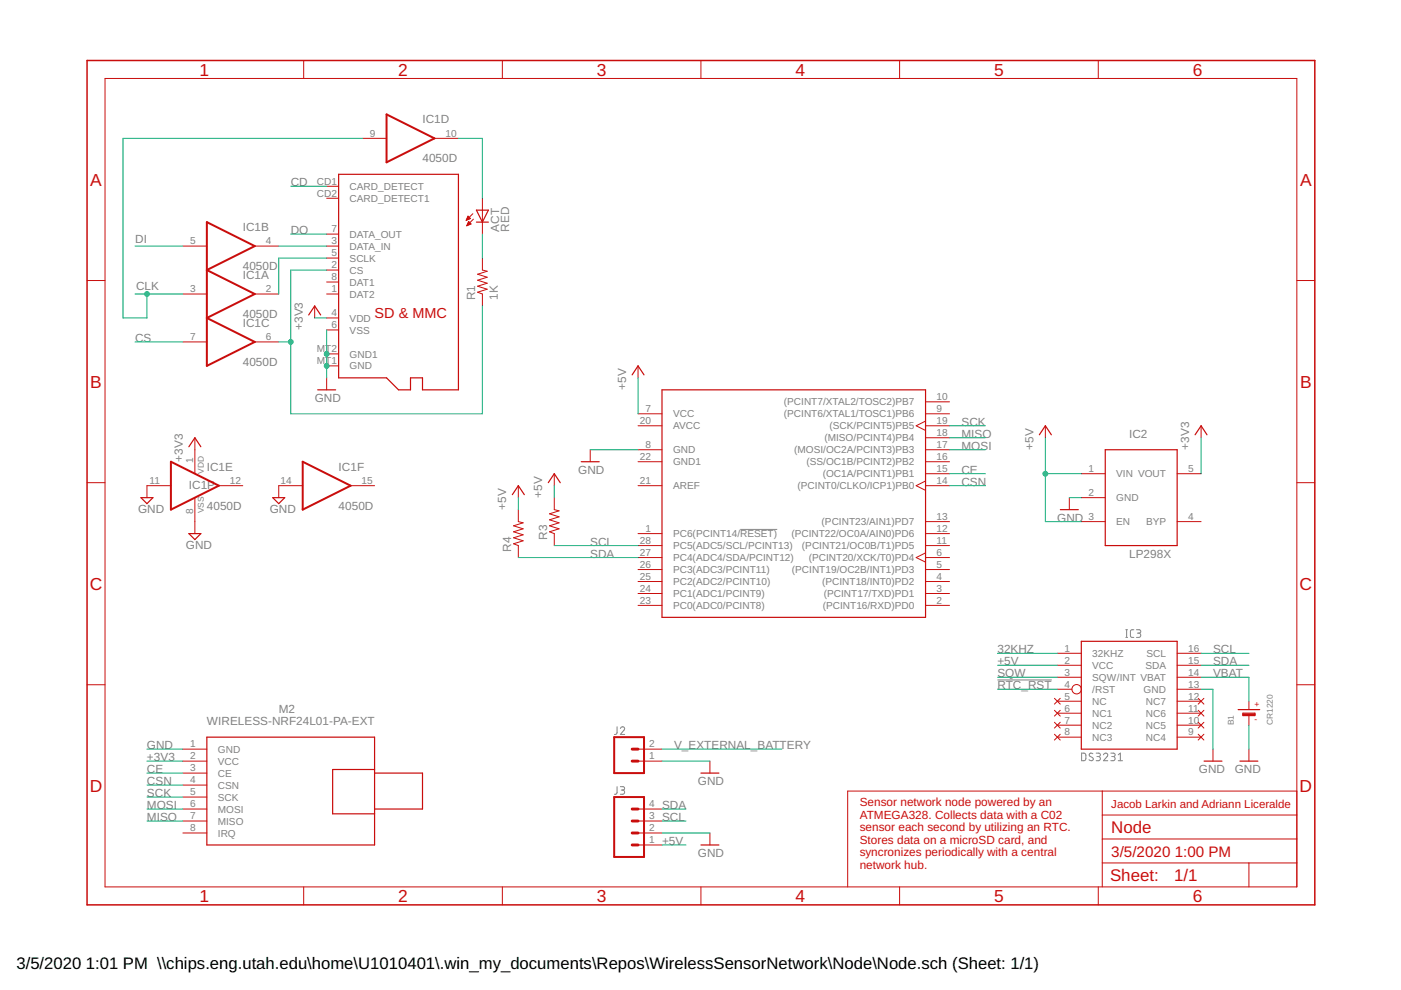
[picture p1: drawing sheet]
<svg xmlns="http://www.w3.org/2000/svg" width="297mm" height="210mm" viewBox="0 0 297 210" stroke-linecap="round" stroke-linejoin="round" font-family="sans-serif">
<g fill="none" stroke="#808080" stroke-width=".21">
<path d="M157 112.2h7.8M238.7 135.1h.4M238.7 133.5h.4M238.9 133.5v1.6M240.4 133.5h-.5l-.2 .4v1l.2 .2h.5M241 133.5h.5a.36 .36 0 0 1 .4 .4 .36 .36 0 0 1-.4 .3h-.3M241.4 134.2a.46 .46 0 0 1 .5 .5 .46 .46 0 0 1-.5 .4h-.4M130.8 154.1v1.4l-.5 .2M131.5 154.5a.44 .44 0 0 1 .7-.4 .44 .44 0 0 1 .1 .7l-.8 .9h.9M211.5 144.2h11.5M229.3 159.7h.7l.2 .3v.8l-.2 .5h-.7zM231.7 159.8a.42 .42 0 0 0-.6-.1 .42 .42 0 0 0-.1 .6l.6 .3a.38 .38 0 0 1 .1 .5 .38 .38 0 0 1-.5 .2l-.3-.2"/>
<path d="M232.4 159.7h.5a.36 .36 0 0 1 .4 .3 .36 .36 0 0 1-.4 .4h-.3M235.5 159.7h.6a.36 .36 0 0 1 .3 .3 .36 .36 0 0 1-.3 .4h-.4M130.8 166.8v1.4l-.5 .2M131.5 166.8h.6a.36 .36 0 0 1 .3 .4 .36 .36 0 0 1-.3 .3h-.4M132 167.5a.44 .44 0 0 1 .4 .5 .44 .44 0 0 1-.4 .4h-.5M232.9 160.4a.44 .44 0 0 1 .4 .4 .44 .44 0 0 1-.4 .5h-.5M234 160a.45 .45 0 0 1 .6-.3 .45 .45 0 0 1 .1 .7l-.7 .9h.9M236 160.4a.44 .44 0 0 1 .4 .4 .44 .44 0 0 1-.4 .5h-.5M237.1 161.3h.9M237.1 160l.4-.3v1.6"/>
</g>
<g fill="none" stroke="#c90d0c" stroke-width=".21">
<path d="M22.3 16.6h252.7v171.4h-252.7zM64.4 12.8v3.8M106.5 12.8v3.8M148.6 12.8v3.8M190.7 12.8v3.8M232.9 12.8v3.8M69.3 39.5h2.5M76.9 29.3h5.1M92.1 29.3h5.1M18.5 59.5h3.8M38.8 52.2h5.1M54 52.2h5.1"/>
<path d="M69.3 52.2h2.5M69.3 57.3h2.5M69.3 54.7h2.5M69.3 49.6h2.5M69.3 59.8h2.5M69.3 42h2.5M98.9 46.7h.1M98.9 46.5h.4M99 46.4h.6M99 47.9h.1M99 46.3h.7M99 47.8h.3"/>
<path d="M99.1 46.2h.5M99.1 47.6h.4M99.1 46.1h.3M99.1 47.5h.7M99.2 45.9h.1M99.2 47.4h.6M99.2 45.8l.5 .5-.9 .4zM99.2 47.3h.4M99.3 47.1h.2M99.3 47h.1M99.4 47l.5 .5-.9 .4zM100.2 45.3l-1.4 1.4"/>
<path d="M100.4 46.5l-1.4 1.4M102.3 42v7.6M102.3 54.7v2.6l1 .2-2 .6 2 .7-2 .6 2 .6-2 .7 2 .6-2 .7 1 .3v2.6M275 59.5h3.8M38.8 62.3h5.1M38.8 72.5h5.1M54 62.3h5.1M54 72.5h5.1M66.7 64.9v2.5M69.3 62.3h2.5M69.3 70h2.5M69.3 67.4h2.5"/>
<path d="M69.3 77.6h2.5M69.3 75h2.5M135.3 77.6v2.5M41.3 92.8v7.6M69.3 80.1v2.6M125.1 95.4v2.5M135.3 87.7h5.1M135.3 90.3h5.1M135.3 95.4h5.1M135.3 97.9h5.1M196.2 87.7h5.1M196.2 90.3h5.1"/>
<path d="M196.2 95.4h5.1M196.2 97.9h5.1M196.2 85.2h5.1M196.2 92.8h5.1M196.2 89.3l-2 1 2 1M221.6 90.3v2.5M254.7 90.3v2.5M18.5 102.3h3.8M36.2 103h-5v2.5M41.3 105.5v7.6M46.4 103h5.1M64.2 103h-5.1v2.5"/>
<path d="M74.3 103h5.1M109.9 108.1v2.5l1 .2-2 .7 2 .6-2 .7 2 .6-2 .6 2 .7-2 .6 1 .4v2.5M109.9 103v2.5M117.5 105.5v2.6l1 .2-2 .6 2 .7-2 .6 2 .6-2 .7 2 .6-2 .7 1 .3v2.6M117.5 100.4v2.6M135.3 113.1h5.1M135.3 115.7h5.1M135.3 118.2h5.1M135.3 103h5.1M196.2 113.1h5.1M196.2 115.7h5.1M196.2 118.2h5.1"/>
<path d="M196.2 103h5.1M196.2 117.2l-2 1 2 1M196.2 110.6h5.1M196.2 102l-2 1 2 1M196.2 100.4h5.1M226.7 105.5v2.6M229.3 110.6h5M229.3 100.4h5M229.3 105.5h5M249.6 110.6h5.1M249.6 100.4h5.1M275 102.3h3.8"/>
<path d="M135.3 120.8h5.1M135.3 123.3h5.1M135.3 125.8h5.1M135.3 128.4h5.1M196.2 120.8h5.1M196.2 123.3h5.1M196.2 125.8h5.1M196.2 128.4h5.1M224.2 138.5h5.1M249.6 138.5h5.1M18.5 145.2h3.8M38.8 158.8h5.1"/>
<path d="M135.3 158.8h5.1M223.6 148.1l1.2 1.2M223.6 150.6l1.2 1.2M223.6 153.1l1.2 1.3M223.6 155.7l1.2 1.2M224.2 141.1h5.1M224.2 146.1h3.1M224.2 143.6h5.1M224.2 148.7h5.1M224.2 151.2h5.1M224.2 153.8h5.1M224.2 156.3h5.1"/>
<path d="M224.8 148.1l-1.2 1.2M224.8 150.6l-1.2 1.2M224.8 153.1l-1.2 1.3M224.8 155.7l-1.2 1.2M249.6 141.1h5.1M249.6 146.1h5.1M249.6 143.6h5.1M249.6 148.7h5.1M249.6 151.2h5.1M249.6 153.8h5.1M249.6 156.3h5.1M254 155.7l1.2 1.2"/>
<path d="M254 153.1l1.2 1.3M254 150.6l1.2 1.2M254 148.1l1.2 1.2M255.2 155.7l-1.2 1.2M255.2 153.1l-1.2 1.3M255.2 150.6l-1.2 1.2M255.2 148.1l-1.2 1.2M257.2 158.8v2.6M264.8 148.7v1.6M264.8 151.8v2M264.8 158.8v2.6M275 145.2h3.8"/>
<path d="M38.8 161.4h5.1M38.8 176.6h5.1M38.8 174.1h5.1M38.8 171.5h5.1M38.8 163.9h5.1M38.8 166.5h5.1M38.8 169h5.1M135.3 161.4h5.1M135.3 179.2h5.1M135.3 176.6h5.1M135.3 174.1h5.1M135.3 171.5h5.1"/>
<path d="M150.5 161.4v2.5M150.5 176.6v2.6M233.7 167.7v20.3M233.7 177.9h41.3M233.7 172.8h41.3M275 167.7h-95.3v20.3M64.4 188v3.9M106.5 188v3.9M148.6 188v3.9M190.7 188v3.9M232.9 188v3.9M233.7 183h41.3"/>
<path d="M264.8 183v5"/>
<circle cx="228.3" cy="146.1" r=".99"/>
</g>
<path d="M18.5 12.8h260.3v179.1h-260.3z" fill="none" stroke="#c90d0c" stroke-width=".32"/>
<g fill="none" stroke="#c90d0c" stroke-width=".25">
<path d="M71.8 37h25.4v45.7h-7.6v-2.6h-2.6v2.6h-2.5l-2.5-2.6h-10.2zM101 44.6h2.5l-1.2 2.5zM101 47.1h2.5M65.4 66.8l1.3-1.9 1.3 1.9M134 79.5l1.3-1.9 1.2 1.9M40 94.7l1.3-1.9 1.3 1.9M67.4 82.7h3.8M123.2 97.9h3.8M140.4 82.7h55.8v48.2h-55.8zM220.4 92.2l1.2-1.9 1.3 1.9M234.3 95.4h15.3v20.3h-15.3zM253.4 92.2l1.3-1.9 1.2 1.9"/>
<path d="M29.9 105.5h2.5l-1.2 1.3zM40 113.1h2.6l-1.3 1.3zM57.8 105.5h2.6l-1.3 1.3zM108.6 104.9l1.3-1.9 1.3 1.9M116.2 102.3l1.3-1.9 1.3 1.9M224.8 108.1h3.8M229.3 136h20.3v22.8h-20.3zM43.9 156.3h35.5v22.9h-35.5zM262.5 150.5h4.6M263.5 151.2h2.6v.5h-2.6zM263.5 151.5h2.6M79.4 163.9h10.2v7.6h-10.2"/>
<path d="M79.4 163.2h-8.9v9.4h8.9M148.6 179.2h3.8M148.6 163.9h3.8M255.3 161.4h3.8M262.9 161.4h3.8"/>
</g>
<path d="M82 24.3l10.1 5-10.1 5.1zM43.9 47.1l10.1 5.1-10.1 5.1 10.1 5-10.1 5.1 10.1 5.1-10.1 5.1zM36.2 97.9l10.2 5.1-10.2 5.1zM64.2 97.9l10.1 5.1-10.1 5.1zM130.2 156.3h6.3v7.6h-6.3zM130.2 169h6.3v12.7h-6.3z" fill="none" stroke="#c90d0c" stroke-width=".42"/>
<path d="M134 158.8h1.3M134 161.4h1.3M134 174.1h1.3M134 176.6h1.3M134 179.2h1.3M134 171.5h1.3" fill="none" stroke="#c90d0c" stroke-width=".61"/>
<g fill="none" stroke="#0dab76" stroke-width=".21">
<path d="M61.6 39.5h7.7M76.9 29.3h-50.8v38.1h5.1v-5.1M97.2 29.3h5.1v12.7M28.6 52.2h10.2M59.1 52.2h10.2M61.6 49.6h7.7M69.3 57.3h-7.7v30.4h40.7v-22.8M69.3 54.7h-10.2v7.6M102.3 49.6v5.1M28.6 72.5h10.2M28.6 62.3h10.2M59.1 72.5h2.5"/>
<path d="M66.7 67.4h2.6M69.3 70v10.1M125.1 95.4h10.2M135.3 80.1v7.6M201.3 92.8h7.6M201.3 95.4h7.6M201.3 90.3h7.6M221.6 92.8v17.8h7.7M254.7 92.8v7.6M109.9 105.5v2.6M109.9 118.2h25.4M117.5 103v2.5"/>
<path d="M117.5 115.7h17.8M201.3 100.4h7.6M201.3 103h7.6M221.6 100.4h7.7M226.7 105.5h2.6M211.5 138.5h12.7M254.7 138.5h10.1M31.2 158.8h7.6M140.4 158.8h25.4M211.5 146.1h12.7M211.5 141.1h12.7M211.5 143.6h12.7"/>
<path d="M254.7 143.6h10.1v5.1M254.7 146.1h2.5v12.7M254.7 141.1h10.1M264.8 153.8v5M31.2 174.1h7.6M31.2 161.4h7.6M31.2 171.5h7.6M31.2 169h7.6M31.2 163.9h7.6M31.2 166.5h7.6M140.4 174.1h5M140.4 176.6h10.1"/>
<path d="M140.4 161.4h10.1M140.4 171.5h5M140.4 179.2h5"/>
</g>
<g fill="#0dab76" stroke="#0dab76" stroke-width=".21">
<circle cx="69.3" cy="75" r=".51"/>
<circle cx="69.3" cy="77.6" r=".51"/>
<circle cx="221.6" cy="100.4" r=".51"/>
<circle cx="61.6" cy="72.5" r=".51"/>
<circle cx="31.2" cy="62.3" r=".51"/>
</g>
<g font-size="3.7" fill="#c90d0c">
<text x="42.3" y="16">1</text>
<text x="84.4" y="16">2</text>
<text x="126.5" y="16">3</text>
<text x="168.7" y="16">4</text>
<text x="210.8" y="16">5</text>
<text x="252.9" y="16">6</text>
<text x="19.1" y="39.4">A</text>
<text x="275.6" y="39.4">A</text>
<text x="19.1" y="82.2">B</text>
<text x="275.6" y="82.2">B</text>
<text x="19" y="125.1">C</text>
<text x="275.5" y="125.1">C</text>
<text x="19" y="167.9">D</text>
<text x="275.5" y="167.9">D</text>
<text x="42.3" y="191.2">1</text>
<text x="84.4" y="191.2">2</text>
<text x="126.5" y="191.2">3</text>
<text x="168.7" y="191.2">4</text>
<text x="210.8" y="191.2">5</text>
<text x="252.9" y="191.2">6</text>
</g>
<g font-size="3.6" fill="#c90d0c">
<text x="235.6" y="176.6">Node</text>
<text x="235.3" y="186.9">Sheet:</text>
<text x="248.9" y="186.8">1/1</text>
</g>
<g font-size="3.5">
<text x="3.5" y="205.4">3/5/2020</text>
<text x="18.2" y="205.4">1:01 PM \\chips.eng.utah.edu\home\U1010401\.win_my_documents\Repos\WirelessSensorNetwork\Node\Node.sch (Sheet: 1/1)</text>
</g>
<g font-size="3.2" fill="#c90d0c">
<text x="235.6" y="181.7">3/5/2020</text>
<text x="249.1" y="181.7">1:00 PM</text>
</g>
<text font-size="3.1" fill="#c90d0c" x="79.4" y="67.4">SD &amp; MMC</text>
<g font-size="2.5" fill="#808080">
<text x="89.6" y="26.2">IC1D</text>
<text x="89.6" y="34.4">4050D</text>
<text x="61.6" y="39.5">CD</text>
<text x="28.7" y="51.4">DI</text>
<text x="51.5" y="49">IC1B</text>
<text x="61.6" y="49.6">DO</text>
<text x="105.8" y="49.1" transform="rotate(-90 105.8 49.1)">ACT</text>
<text x="108" y="49.1" transform="rotate(-90 108 49.1)">RED</text>
<text x="51.5" y="57.3">4050D</text>
<text x="51.5" y="59.2">IC1A</text>
<text x="28.8" y="61.6">CLK</text>
<text x="100.8" y="63.6" transform="rotate(-90 100.8 63.6)">R1</text>
<text x="105.6" y="63.6" transform="rotate(-90 105.6 63.6)">1K</text>
<text x="51.5" y="67.4">4050D</text>
<text x="51.5" y="69.3">IC1C</text>
<text x="64.2" y="70" transform="rotate(-90 64.2 70)">+3V3</text>
<text x="28.6" y="72.5">CS</text>
<text x="51.5" y="77.6">4050D</text>
<text x="132.7" y="82.7" transform="rotate(-90 132.7 82.7)">+5V</text>
<text x="66.7" y="85.2">GND</text>
<text x="203.9" y="92.8">MISO</text>
<text x="203.9" y="95.4">MOSI</text>
<text x="203.9" y="90.3">SCK</text>
<text x="219.1" y="95.4" transform="rotate(-90 219.1 95.4)">+5V</text>
<text x="239.4" y="92.8">IC2</text>
<text x="252.1" y="95.4" transform="rotate(-90 252.1 95.4)">+3V3</text>
<text x="38.8" y="97.9" transform="rotate(-90 38.8 97.9)">+3V3</text>
<text x="43.9" y="99.8">IC1E</text>
<text x="71.8" y="99.8">IC1F</text>
<text x="122.6" y="100.4">GND</text>
<text x="203.9" y="100.4">CE</text>
<text x="40.1" y="103.6">IC1P</text>
<text x="115" y="105.5" transform="rotate(-90 115 105.5)">+5V</text>
<text x="203.9" y="103">CSN</text>
<text x="29.3" y="108.7">GND</text>
<text x="43.9" y="108">4050D</text>
<text x="57.2" y="108.7">GND</text>
<text x="71.8" y="108">4050D</text>
<text x="107.4" y="108" transform="rotate(-90 107.4 108)">+5V</text>
<text x="224.2" y="110.6">GND</text>
<text x="39.4" y="116.3">GND</text>
<text x="108.4" y="116.9" transform="rotate(-90 108.4 116.9)">R4</text>
<text x="116" y="114.4" transform="rotate(-90 116 114.4)">R3</text>
<text x="125.1" y="118.2">SDA</text>
<text x="125.1" y="115.7">SCL</text>
<text x="239.4" y="118.2">LP298X</text>
<text x="211.5" y="141.1">+5V</text>
<text x="211.5" y="138.5">32KHZ</text>
<text x="211.5" y="143.6">SQW</text>
<text x="257.2" y="141.1">SDA</text>
<text x="257.2" y="138.5">SCL</text>
<text x="257.2" y="143.6">VBAT</text>
<text x="211.5" y="146.1">RTC_RST</text>
<text x="43.9" y="153.8">WIRELESS-NRF24L01-PA-EXT</text>
<text x="59.1" y="151.2">M2</text>
<text x="31.2" y="158.8">GND</text>
<text x="31.2" y="161.4">+3V3</text>
<text x="142.9" y="158.8">V_EXTERNAL_BATTERY</text>
<text x="31.2" y="163.9">CE</text>
<text x="31.2" y="166.5">CSN</text>
<text x="148" y="166.5">GND</text>
<text x="254.2" y="163.9">GND</text>
<text x="261.8" y="163.9">GND</text>
<text x="31.2" y="171.5">MOSI</text>
<text x="31.2" y="169">SCK</text>
<text x="140.4" y="171.5">SDA</text>
<text x="31.2" y="174.1">MISO</text>
<text x="140.4" y="179.2">+5V</text>
<text x="140.4" y="174.1">SCL</text>
<text x="148" y="181.7">GND</text>
</g>
<g font-size="2.5" fill="#c90d0c">
<text x="182.3" y="170.9">Sensor network node powered by an</text>
<text x="182.3" y="173.6">ATMEGA328. Collects data with a C02</text>
<text x="182.3" y="176.2">sensor each second by utilizing an RTC.</text>
<text x="182.3" y="178.9">Stores data on a microSD card, and</text>
<text x="182.3" y="181.6">syncronizes periodically with a central</text>
<text x="182.3" y="184.2">network hub.</text>
</g>
<text font-size="2.4" fill="#c90d0c" x="235.6" y="171.3">Jacob Larkin and Adriann Liceralde</text>
<g font-size="2.1" fill="#808080">
<text x="78.4" y="29">9</text>
<text x="94.5" y="29">10</text>
<text x="67.2" y="39.1">CD1</text>
<text x="67.2" y="41.7">CD2</text>
<text x="74.1" y="40.2">CARD_DETECT</text>
<text x="74.1" y="42.8">CARD_DETECT1</text>
<text x="40.3" y="51.8">5</text>
<text x="56.4" y="51.8">4</text>
<text x="70.3" y="51.8">3</text>
<text x="70.3" y="49.3">7</text>
<text x="74.1" y="52.9">DATA_IN</text>
<text x="74.1" y="50.4">DATA_OUT</text>
<text x="70.3" y="56.9">2</text>
<text x="70.3" y="54.4">5</text>
<text x="70.3" y="59.4">8</text>
<text x="74.1" y="58">CS</text>
<text x="74.1" y="55.5">SCLK</text>
<text x="40.3" y="62">3</text>
<text x="56.4" y="62">2</text>
<text x="70.3" y="62">1</text>
<text x="74.1" y="60.6">DAT1</text>
<text x="74.1" y="63.1">DAT2</text>
<text x="70.3" y="69.6">6</text>
<text x="70.3" y="67.1">4</text>
<text x="74.1" y="70.7">VSS</text>
<text x="74.1" y="68.2">VDD</text>
<text x="40.3" y="72.1">7</text>
<text x="56.4" y="72.1">6</text>
<text x="67.2" y="77.2">MT1</text>
<text x="67.2" y="74.7">MT2</text>
<text x="74.1" y="75.8">GND1</text>
<text x="74.1" y="78.3">GND</text>
<text x="135.7" y="89.9">20</text>
<text x="136.8" y="87.4">7</text>
<text x="142.7" y="88.5">VCC</text>
<text x="166.2" y="88.5">(PCINT6/XTAL1/TOSC1)PB6</text>
<text x="166.2" y="86">(PCINT7/XTAL2/TOSC2)PB7</text>
<text x="198.6" y="87.4">9</text>
<text x="198.6" y="84.8">10</text>
<text x="198.6" y="89.9">19</text>
<text x="136.8" y="95">8</text>
<text x="142.7" y="91">AVCC</text>
<text x="174.8" y="93.6">(MISO/PCINT4)PB4</text>
<text x="175.9" y="91">(SCK/PCINT5)PB5</text>
<text x="198.6" y="95">17</text>
<text x="198.6" y="92.5">18</text>
<text x="41" y="98.1" transform="rotate(-90 41 98.1)">1</text>
<text x="135.7" y="97.5">22</text>
<text x="142.7" y="96.1">GND</text>
<text x="142.7" y="98.7">GND1</text>
<text x="168.4" y="96.1">(MOSI/OC2A/PCINT3)PB3</text>
<text x="171" y="98.7">(SS/OC1B/PCINT2)PB2</text>
<text x="174.4" y="101.2">(OC1A/PCINT1)PB1</text>
<text x="198.6" y="100.1">15</text>
<text x="198.6" y="97.5">16</text>
<text x="230.8" y="100.1">1</text>
<text x="236.7" y="101.2">VIN VOUT</text>
<text x="251.9" y="100.1">5</text>
<text x="31.7" y="102.6">11</text>
<text x="48.7" y="102.6">12</text>
<text x="59.5" y="102.6">14</text>
<text x="76.7" y="102.6">15</text>
<text x="135.7" y="102.6">21</text>
<text x="142.7" y="103.7">AREF</text>
<text x="169.1" y="103.7">(PCINT0/CLKO/ICP1)PB0</text>
<text x="198.6" y="102.6">14</text>
<text x="230.8" y="105.2">2</text>
<text x="236.7" y="106.3">GND</text>
<text x="41" y="109" transform="rotate(-90 41 109)">8</text>
<text x="136.8" y="112.8">1</text>
<text x="142.7" y="113.9">PC6(PCINT14/RESET)</text>
<text x="167.8" y="113.9">(PCINT22/OC0A/AIN0)PD6</text>
<text x="174.2" y="111.4">(PCINT23/AIN1)PD7</text>
<text x="198.6" y="112.8">12</text>
<text x="198.6" y="110.2">13</text>
<text x="230.8" y="110.2">3</text>
<text x="236.7" y="111.4">EN</text>
<text x="243" y="111.4">BYP</text>
<text x="251.9" y="110.2">4</text>
<text x="135.7" y="115.3">28</text>
<text x="135.7" y="117.9">27</text>
<text x="142.7" y="116.4">PC5(ADC5/SCL/PCINT13)</text>
<text x="142.7" y="119">PC4(ADC4/SDA/PCINT12)</text>
<text x="170" y="116.4">(PCINT21/OC0B/T1)PD5</text>
<text x="171.5" y="119">(PCINT20/XCK/T0)PD4</text>
<text x="198.6" y="117.9">6</text>
<text x="198.6" y="115.3">11</text>
<text x="135.7" y="120.4">26</text>
<text x="135.7" y="122.9">25</text>
<text x="135.7" y="125.5">24</text>
<text x="142.7" y="121.5">PC3(ADC3/PCINT11)</text>
<text x="142.7" y="124">PC2(ADC2/PCINT10)</text>
<text x="167.9" y="121.5">(PCINT19/OC2B/INT1)PD3</text>
<text x="174.3" y="124">(PCINT18/INT0)PD2</text>
<text x="198.6" y="125.5">3</text>
<text x="198.6" y="122.9">4</text>
<text x="198.6" y="120.4">5</text>
<text x="135.7" y="128">23</text>
<text x="142.7" y="126.6">PC1(ADC1/PCINT9)</text>
<text x="142.7" y="129.1">PC0(ADC0/PCINT8)</text>
<text x="174.4" y="129.1">(PCINT16/RXD)PD0</text>
<text x="174.7" y="126.6">(PCINT17/TXD)PD1</text>
<text x="198.6" y="128">2</text>
<text x="225.7" y="138.2">1</text>
<text x="225.7" y="143.2">3</text>
<text x="225.7" y="140.7">2</text>
<text x="231.6" y="139.3">32KHZ</text>
<text x="231.6" y="141.8">VCC</text>
<text x="242.8" y="141.8">SDA</text>
<text x="243.1" y="139.3">SCL</text>
<text x="251.9" y="138.2">16</text>
<text x="251.9" y="140.7">15</text>
<text x="251.9" y="143.2">14</text>
<text x="225.7" y="145.8">4</text>
<text x="225.7" y="148.3">5</text>
<text x="231.6" y="146.9">/RST</text>
<text x="231.6" y="144.4">SQW/INT VBAT</text>
<text x="231.6" y="149.4">NC</text>
<text x="242.5" y="146.9">GND</text>
<text x="243" y="149.4">NC7</text>
<text x="251.9" y="145.8">13</text>
<text x="251.9" y="148.3">12</text>
<text x="225.7" y="150.9">6</text>
<text x="225.7" y="153.4">7</text>
<text x="225.7" y="155.9">8</text>
<text x="231.6" y="152">NC1</text>
<text x="231.6" y="154.5">NC2</text>
<text x="243" y="154.5">NC5</text>
<text x="243" y="152">NC6</text>
<text x="251.9" y="155.9">9</text>
<text x="251.9" y="153.4">10</text>
<text x="251.9" y="150.9">11</text>
<text x="40.3" y="158.5">1</text>
<text x="40.3" y="161">2</text>
<text x="46.2" y="159.6">GND</text>
<text x="137.6" y="161">1</text>
<text x="137.6" y="158.5">2</text>
<text x="231.6" y="157.1">NC3</text>
<text x="243" y="157.1">NC4</text>
<text x="40.3" y="163.6">3</text>
<text x="40.3" y="166.1">4</text>
<text x="46.2" y="162.1">VCC</text>
<text x="46.2" y="164.7">CE</text>
<text x="46.2" y="167.2">CSN</text>
<text x="40.3" y="168.6">5</text>
<text x="40.3" y="171.2">6</text>
<text x="40.3" y="173.7">7</text>
<text x="46.2" y="169.8">SCK</text>
<text x="46.2" y="172.3">MOSI</text>
<text x="137.6" y="173.7">3</text>
<text x="137.6" y="171.2">4</text>
<text x="40.3" y="176.3">8</text>
<text x="46.2" y="174.8">MISO</text>
<text x="46.2" y="177.4">IRQ</text>
<text x="137.6" y="178.8">1</text>
<text x="137.6" y="176.3">2</text>
</g>
<g font-size="1.8" fill="#808080">
<text x="43.2" y="100.4" transform="rotate(-90 43.2 100.4)">VDD</text>
<text x="43.2" y="108.8" transform="rotate(-90 43.2 108.8)">VSS</text>
<text x="261.6" y="153.8" transform="rotate(-90 261.6 153.8)">B1</text>
<text x="269.9" y="153.8" transform="rotate(-90 269.9 153.8)">CR1220</text>
</g>
<g font-size="1.8" fill="#c90d0c">
<text x="265.9" y="149.9">+</text>
<text x="265.9" y="153">-</text>
</g>
</svg>
